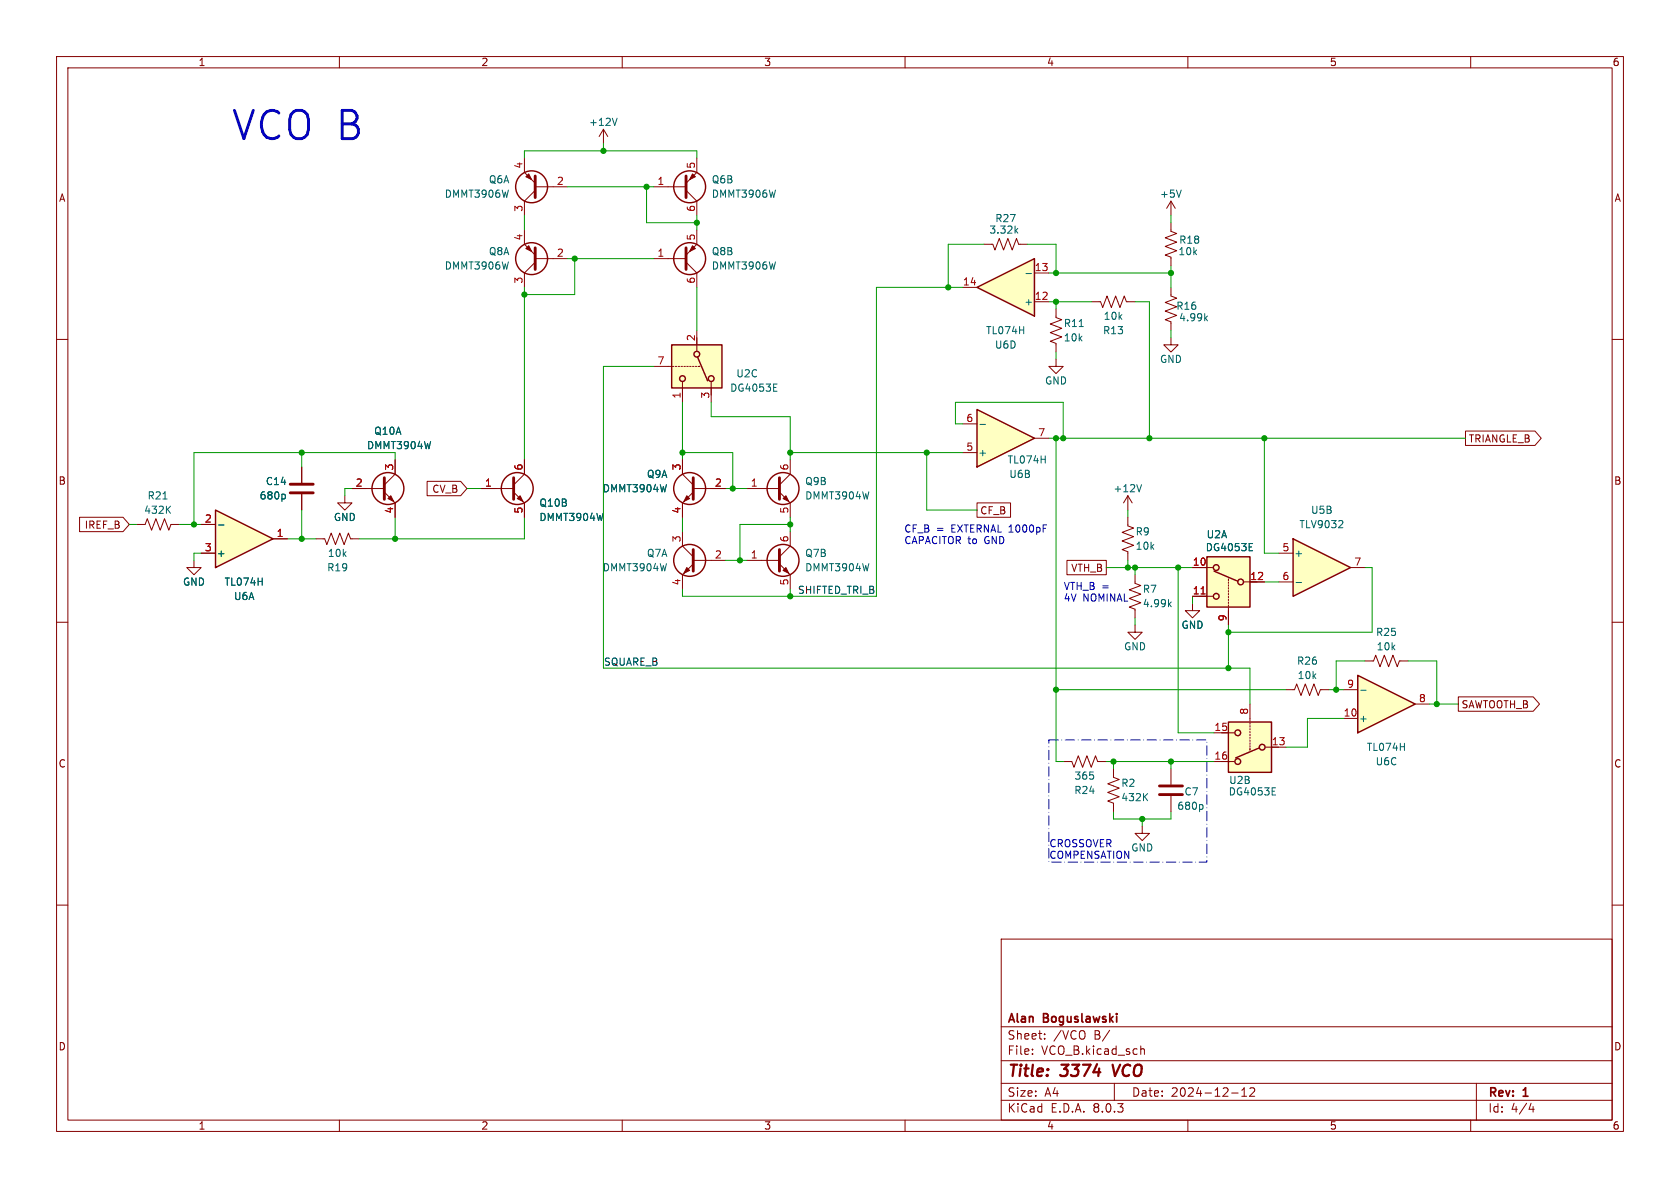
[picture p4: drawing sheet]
<svg xmlns="http://www.w3.org/2000/svg" width="297mm" height="210mm" viewBox="0 0 297 210" stroke-linecap="round" stroke-linejoin="round" font-family="sans-serif">
<g fill="none" stroke="#840000" stroke-width=".18">
<path d="M10 10h277v190h-277zM12 12h273v186h-273zM60 10v2M110 10v2M160 10v2M210 10v2M260 10v2M10 60h2M285 60h2M10 110h2M285 110h2M10 160h2"/>
<path d="M285 160h2M177 166h108v32h-108zM60 198v2M110 198v2M160 198v2M177 194.5h108M177 191.5h108M177 187.5h108M177 181.5h108M182.5 186.3v.1M182.5 185.5v.1M184.7 183.6v.1"/>
<path d="M184.7 182.8v.1M197 191.5v3M201.7 184.9v1.5M201.7 185.5l.2-.1 .3 .1 .1 .9M210 198v2M217.7 193.2h1.2M219.5 193.8h.9M219.5 192.7l.5-.4v1.5M221 192.4l.5-.1 .2 .1 .1 .3-.9 1.1h.9M260 198v2M261 191.5v6.5M270.7 195l-.4 1.1h.9"/>
<path d="M271 195.6v1"/>
</g>
<path d="M196.7 188.2l.4 2" fill="none" stroke="#840000" stroke-width=".4"/>
<path d="M38.1 90.2l10.2 5.1-10.2 5z" fill="#ffffc2"/>
<g fill="none" stroke="#840000" stroke-width=".25">
<path d="M38.1 90.2l10.2 5.1-10.2 5z"/>
<circle cx="138.4" cy="99.1" r="2.82"/>
</g>
<g fill="none" stroke="#840000" stroke-width=".18">
<path d="M207 39.4v1.5l1 .4-2 .7 2 .8-2 .8 2 .7-2 .8 1 .4v1.5M207 35.6l-.8 1.2M207 35.6v2.5M207 35.6l.8 1.2M34.3 99.1v1.2h1.3l-1.3 1.3-1.3-1.3h1.3M35.6 92.7h2.5M35.6 97.8h2.5M48.3 95.3h2.5M53.3 82.6v2.7M53.3 87.4v2.8M132.1 99.1h5.7M137.8 99.7l1.9 1.9v2.5"/>
<path d="M139.7 94v2.5l-1.9 1.9"/>
</g>
<path d="M208.8 33.6l-.4 1.3M38.6 92.8h1M50.2 87.4l.2 .2v.4l-.2 .2" fill="none" stroke="#006464" stroke-width=".18"/>
<path d="M51.3 87.1h4.1M51.3 85.6h4.1M137.8 97.2v3.8" fill="none" stroke="#840000" stroke-width=".51"/>
<path d="M138.4 100.8l.5-.5 .5 1z" fill="#840000" stroke="#840000" stroke-width=".18"/>
<path d="M217.2 127.6h7.6v8.9h-7.6z" fill="#ffffc2"/>
<g fill="none" stroke="#840000" stroke-width=".25">
<path d="M217.2 127.6h7.6v8.9h-7.6zM222.6 132.2l-4.2 1.8"/>
<circle cx="94" cy="45.7" r="2.82"/>
<circle cx="68.6" cy="86.4" r="2.82"/>
<circle cx="218.8" cy="129.5" r=".51"/>
<circle cx="218.8" cy="134.6" r=".51"/>
<circle cx="223.1" cy="132.1" r=".51"/>
</g>
<g fill="none" stroke="#840000" stroke-width=".18">
<path d="M92.7 40.6v2.6l1.9 1.9M94.6 45.7h5.7M94.6 46.4l-1.9 1.9v2.5M55.9 95.3h1.5l.4 1 .7-2.1 .8 2.1 .8-2.1 .7 2.1 .8-2.1 .4 1.1h1.5M61 87.6v1.3h1.2l-1.2 1.3-1.3-1.3h1.3M62.2 86.4h5.7M67.9 87l1.9 1.9v2.5M69.8 81.3v2.5l-1.9 1.9M199.4 91.4v1.6l1 .3-2 .8 2 .8-2 .7 2 .8-2 .8 1 .3v1.6M199.4 87.6v2.6M199.4 87.6l-.8 1.3M199.4 87.6l.8 1.3"/>
<path d="M214.6 129.5h3.6M214.6 134.6h3.6M221 124.5v3M221 127.8v.2M221 128.3v.2M221 128.8v.2M221 129.3v.2M221 129.8v.2M221 130.3v.3M221 130.8v.3M221 131.3v.3M221 131.8v.3"/>
<path d="M221 132.3v.3M223.8 132.1h3.5"/>
</g>
<path d="M201.8 85.7l-.4 1.2M224.9 139.3h.6M224.9 140.5h.6" fill="none" stroke="#006464" stroke-width=".18"/>
<path d="M94.6 43.8v3.8M67.9 84.5v3.8" fill="none" stroke="#840000" stroke-width=".51"/>
<g fill="#840000" stroke="#840000" stroke-width=".18">
<path d="M93 43.9l.5-.5 .5 1.1z"/>
<path d="M68.6 88.1l.5-.5 .5 1z"/>
</g>
<path d="M213.4 98.4h7.6v8.9h-7.6z" fill="#ffffc2"/>
<g fill="none" stroke="#840000" stroke-width=".25">
<path d="M213.4 98.4h7.6v8.9h-7.6zM214.6 101l4.2 1.7"/>
<circle cx="94" cy="33" r="2.82"/>
<circle cx="215" cy="105.4" r=".51"/>
<circle cx="215" cy="100.3" r=".51"/>
<circle cx="219.3" cy="102.9" r=".51"/>
</g>
<g fill="none" stroke="#840000" stroke-width=".18">
<path d="M92.7 27.9v2.6l1.9 1.9M94.6 33h5.7M94.6 33.7l-1.9 1.9v2.5M106.7 22.9l-.8 1.2M106.7 22.9v2.5M106.7 22.9l.7 1.2M207 50.8v1.5l1 .4-2 .8 2 .7-2 .8 2 .8-2 .7 1 .4v1.5M200.7 101.6v1.5l1 .4-2.1 .8 2.1 .7-2.1 .8 2.1 .8-2.1 .7 1.1 .4v1.5M200.7 110.5v1.3h1.2l-1.2 1.2-1.3-1.2h1.3M210.8 105.4h3.6M210.8 100.3h3.6M217.2 102.4v.2"/>
<path d="M217.2 102.9v.2M217.2 103.4v.2M217.2 103.9v.2M217.2 104.4v.2M217.2 104.9v.3M217.2 105.4v.3M217.2 105.9v.3M217.2 106.4v.3M217.2 106.9v.3M217.2 107.4v3.1M220 102.9h3.5"/>
</g>
<path d="M212.3 105h.8" fill="none" stroke="#a90000" stroke-width=".18"/>
<path d="M109.1 20.9l-.4 1.3M213.1 56.2l.4 .5M213.5 55.9l-.5 .5M220.8 97.4h.6M220.8 96.1h.6M206.7 106.8l.4 .5M207.1 106.4l-.5 .5" fill="none" stroke="#006464" stroke-width=".18"/>
<path d="M94.6 31.1v3.8" fill="none" stroke="#840000" stroke-width=".51"/>
<path d="M93.5 30.7l.5 1.1-1-.6z" fill="#840000" stroke="#840000" stroke-width=".18"/>
<path d="M172.7 72.4l10.2 5.1-10.2 5.1z" fill="#ffffc2"/>
<path d="M172.7 72.4l10.2 5.1-10.2 5.1z" fill="none" stroke="#840000" stroke-width=".25"/>
<path d="M170.2 74.9h2.5M182.9 77.5h2.5M170.2 80h2.5" fill="none" stroke="#840000" stroke-width=".18"/>
<path d="M173.2 75h1" fill="none" stroke="#006464" stroke-width=".18"/>
<path d="M172.7 50.8l10.2-5.1v10.2z" fill="#ffffc2"/>
<g fill="none" stroke="#840000" stroke-width=".25">
<path d="M172.7 50.8l10.2-5.1v10.2z"/>
<circle cx="91.4" cy="86.4" r="2.82"/>
<circle cx="138.4" cy="86.4" r="2.82"/>
</g>
<g fill="none" stroke="#840000" stroke-width=".18">
<path d="M170.2 50.8h2.5M174 43.2h1.5l.4 1 .8-2 .7 2 .8-2 .7 2 .8-2 .4 1h1.5M182.9 53.3h2.5M182.9 48.3h2.5M186.7 54.6v1.5l1 .4-2 .8 2 .7-2 .8 2 .8-2 .7 1 .4v1.5M193 53.3h1.6l.3 1.1 .8-2.1 .8 2.1 .7-2.1 .8 2.1 .8-2.1 .3 1h1.6M186.7 63.5v1.3h1.3l-1.3 1.2-1.3-1.2h1.3M24.1 92.7h1.6l.3-1 .8 2 .8-2 .7 2 .8-2 .7 2 .4-1h1.5M85.1 86.4h5.7M90.8 87l1.9 1.9v2.5M92.7 81.3v2.5l-1.9 1.9M132.1 86.4h5.7"/>
<path d="M137.8 87l1.9 1.9v2.5M139.7 81.3v2.5l-1.9 1.9M210.8 106.7v1.3h1.3l-1.3 1.2-1.3-1.2h1.3M188 134.6h1.5l.4 1 .7-2 .8 2 .8-2 .7 2 .8-2 .4 1h1.5M196.8 135.9v1.5l1.1 .4-2.1 .8 2.1 .7-2.1 .8 2.1 .7-2.1 .8 1 .4v1.5M207 135.9v2.8M201.9 146.1v1.2h1.3l-1.3 1.3-1.2-1.3h1.2M207 140.7v2.8"/>
</g>
<path d="M179.6 40.7l.3 .5M179.9 40.4l-.4 .5M181.4 48.4h1M190.8 57.7h.7M28.8 88.2h.7M29.6 90l.5 .7M30.1 89.5l-.7 .7M202.3 140.8l.6 .7M202.9 140.3l-.7 .7M212.4 142.2l.3 .3v.3l-.3 .3" fill="none" stroke="#006464" stroke-width=".18"/>
<path d="M90.8 84.5v3.8M137.8 84.5v3.8M205 138.9h4M205 140.5h4" fill="none" stroke="#840000" stroke-width=".51"/>
<g fill="#840000" stroke="#840000" stroke-width=".18">
<path d="M91.4 88.1l.5-.5 .6 1z"/>
<path d="M138.4 88.1l.5-.5 .5 1z"/>
</g>
<path d="M118.7 61h8.9v7.6h-8.9z" fill="#ffffc2"/>
<g fill="none" stroke="#840000" stroke-width=".25">
<path d="M118.7 61h8.9v7.6h-8.9zM123.3 63.1l1.8 4.2"/>
<circle cx="121.9" cy="33" r="2.82"/>
<circle cx="121.9" cy="45.7" r="2.82"/>
<circle cx="120.7" cy="66.9" r=".51"/>
<circle cx="123.2" cy="62.6" r=".51"/>
<circle cx="125.7" cy="66.9" r=".51"/>
<circle cx="121.9" cy="86.4" r="2.82"/>
<circle cx="121.9" cy="99.1" r="2.82"/>
</g>
<g fill="none" stroke="#840000" stroke-width=".18">
<path d="M115.6 33h5.7M121.3 33.7l1.9 1.9v2.5M123.2 27.9v2.6l-1.9 1.9M115.6 45.7h5.7M121.3 46.4l1.9 1.9v2.5M123.2 40.6v2.6l-1.9 1.9M123.2 58.4v3.6M207 59.7v1.3h1.3l-1.3 1.2-1.3-1.2h1.3M115.6 64.8h3M118.9 64.8h.2M119.4 64.8h.2M119.9 64.8h.2"/>
<path d="M120.4 64.8h.2M120.6 67.6v3.5M120.9 64.8h.3M121.4 64.8h.3M121.9 64.8h.3M122.4 64.8h.3M122.9 64.8h.3M123.4 64.8h.3M125.7 67.6v3.5M120.6 81.3v2.5l2 1.9M120.6 94v2.5l2 1.9M122.6 87l-2 1.9v2.5"/>
<path d="M122.6 99.7l-2 1.9v2.5M122.6 86.4h5.7M122.6 99.1h5.7M241.3 116.8h1.5l.4-1 .8 2.1 .7-2.1 .8 2.1 .8-2.1 .7 2.1 .4-1.1h1.5"/>
</g>
<path d="M136.8 69.2h.6M136.8 67.9h.6" fill="none" stroke="#006464" stroke-width=".18"/>
<path d="M121.3 31.1v3.8M121.3 43.8v3.8M122.6 84.5v3.8M122.6 97.2v3.8" fill="none" stroke="#840000" stroke-width=".51"/>
<g fill="#840000" stroke="#840000" stroke-width=".18">
<path d="M122.4 43.4l.5 .5-1 .6z"/>
<path d="M122.4 30.7l.5 .5-1 .6z"/>
<path d="M121.4 87.6l.5 .5-1 .5z"/>
<path d="M121.4 100.3l.5 .5-1 .5z"/>
</g>
<path d="M240 119.4l10.2 5.1-10.2 5z" fill="#ffffc2"/>
<path d="M240 119.4l10.2 5.1-10.2 5z" fill="none" stroke="#840000" stroke-width=".25"/>
<path d="M227.3 121.9h1.6l.3-1 .8 2 .8-2 .7 2 .8-2 .7 2 .4-1h1.5M237.5 127h2.5M237.5 121.9h2.5M250.2 124.5h2.5" fill="none" stroke="#840000" stroke-width=".18"/>
<path d="M240.6 122h.9" fill="none" stroke="#006464" stroke-width=".18"/>
<path d="M228.6 95.3l10.2 5-10.2 5.1z" fill="#ffffc2"/>
<path d="M228.6 95.3l10.2 5-10.2 5.1z" fill="none" stroke="#840000" stroke-width=".25"/>
<g fill="none" stroke="#840000" stroke-width=".18">
<path d="M259.1 76.2h12.3l1.1 1.3-1.1 1.2h-12.3zM14.1 91.4h7.6l1.2 1.3-1.2 1.3h-7.6zM35.6 97.8h2.5M35.6 92.7h2.5M48.3 95.3h2.5M53.3 82.6v2.7M53.3 87.4v2.8M62.2 86.4h2.6M69.8 81.3v2.5M69.8 88.9v2.5M75.5 85.1h5.9l1.1 1.3-1.1 1.2h-5.9zM85.1 86.4h2.5"/>
<path d="M92.7 81.3v2.5M92.7 88.9v2.5M120.6 81.3v2.5M120.6 88.9v2.5M125.7 86.4h2.6M172.7 88.9h6v2.5h-6zM188.6 99.1h7v2.5h-7zM226.1 97.8h2.5M210.8 100.3h2.6M210.8 105.4h2.6M217.2 108v2.5M221 102.9h2.5"/>
<path d="M226.1 102.9h2.5M238.8 100.3h2.5M257.8 123.2h13.3l1.1 1.3-1.1 1.2h-13.3z"/>
</g>
<path d="M38.6 92.8h1M50.2 87.4l.2 .2v.4l-.2 .2M220.8 97.4h.6M220.8 96.1h.6M237.3 92.1l.1 .2-.1 .3-.7 .7h.8M229.1 103h1" fill="none" stroke="#006464" stroke-width=".18"/>
<path d="M185.4 130.8h28v21.6h-28z" fill="none" stroke="#0000c2" stroke-width=".18" stroke-dasharray="1.7 .6 0 .6"/>
<g fill="none" stroke="#009600" stroke-width=".18">
<path d="M92.7 27.9v-1.2h30.5v1.2M92.7 38.1v2.5M100.3 33h15.3M106.7 25.4v1.3M114.3 33v6.4h8.9M123.2 38.1v2.5M207 38.1v1.3M92.7 50.8v30.5M100.3 45.7h15.3M101.6 45.7v6.4h-8.9M123.2 50.8v7.6M170.2 50.8h-15.3v54.6h-34.3v-1.3"/>
<path d="M174 43.2h-6.4v7.6M181.6 43.2h5.1v5.1M185.4 48.3h21.6M185.4 53.3h7.6M186.7 53.3v1.3M200.7 53.3h2.5v24.2M207 47v3.8M207 58.4v1.3M115.6 64.8h-8.9v53.3h114.3v6.4M120.6 71.1v10.2M125.7 71.1v2.6h14v7.6M170.2 74.9h-1.3v-3.8h19.1v6.4"/>
<path d="M185.4 77.5h73.7M186.7 77.5v57.1h1.3M186.7 62.2v1.3M223.5 77.5v20.3h2.6M22.9 92.7h1.2M31.7 92.7h3.9M35.6 97.8h-1.3v1.3M50.8 95.3h5.1M53.3 80v2.6M53.3 90.2v5.1M62.2 86.4h-1.2v1.2M69.8 81.3v-1.3h-35.5v12.7"/>
<path d="M69.8 91.4v3.9M82.5 86.4h2.6M92.7 91.4v3.9h-29.2M120.6 80h8.9v6.4M120.6 91.4v2.6M128.3 86.4h3.8M128.3 99.1h3.8M139.7 92.7h-8.9v6.4M139.7 80h30.5M139.7 91.4v2.6M163.8 80v10.2h8.9M199.4 90.2v1.2"/>
<path d="M199.4 99.1v1.2M139.7 104.1v1.3M195.6 100.3h15.2M200.7 100.3v1.3M200.7 109.2v1.3M208.3 100.3v29.2h6.3M210.8 105.4v1.3M217.2 110.5v7.6M223.5 102.9h2.6M241.3 100.3h1.3v11.5h-25.4M241.3 116.8h-5.1v5.1M248.9 116.8h5.1v7.7"/>
<path d="M186.7 121.9h40.6M195.6 134.6h19M196.8 134.6v1.3M207 134.6v1.3M234.9 121.9h2.6M237.5 127h-6.4v5.1h-3.8M252.7 124.5h5.1M196.8 143.5v1.3h10.2v-1.3M201.9 144.8v1.3"/>
</g>
<path d="M212.3 105h.8" fill="none" stroke="#a90000" stroke-width=".18"/>
<g fill="#009600" stroke="#009600" stroke-width=".18">
<circle cx="186.7" cy="121.9" r=".46"/>
<circle cx="196.8" cy="134.6" r=".46"/>
<circle cx="188" cy="77.5" r=".46"/>
<circle cx="223.5" cy="77.5" r=".46"/>
<circle cx="203.2" cy="77.5" r=".46"/>
<circle cx="186.7" cy="77.5" r=".46"/>
<circle cx="53.3" cy="95.3" r=".46"/>
<circle cx="69.8" cy="95.3" r=".46"/>
<circle cx="34.3" cy="92.7" r=".46"/>
<circle cx="53.3" cy="80" r=".46"/>
<circle cx="101.6" cy="45.7" r=".46"/>
<circle cx="139.7" cy="92.7" r=".46"/>
<circle cx="163.8" cy="80" r=".46"/>
<circle cx="139.7" cy="80" r=".46"/>
<circle cx="139.7" cy="105.4" r=".46"/>
<circle cx="130.8" cy="99.1" r=".46"/>
<circle cx="129.5" cy="86.4" r=".46"/>
<circle cx="217.2" cy="118.1" r=".46"/>
<circle cx="217.2" cy="111.8" r=".46"/>
<circle cx="201.9" cy="144.8" r=".46"/>
<circle cx="208.3" cy="100.3" r=".46"/>
<circle cx="207" cy="134.6" r=".46"/>
<circle cx="200.7" cy="100.3" r=".46"/>
<circle cx="199.4" cy="100.3" r=".46"/>
<circle cx="92.7" cy="52.1" r=".46"/>
<circle cx="106.7" cy="26.7" r=".46"/>
<circle cx="120.6" cy="80" r=".46"/>
<circle cx="123.2" cy="39.4" r=".46"/>
<circle cx="114.3" cy="33" r=".46"/>
<circle cx="236.2" cy="121.9" r=".46"/>
<circle cx="254" cy="124.5" r=".46"/>
<circle cx="167.6" cy="50.8" r=".46"/>
<circle cx="207" cy="48.3" r=".46"/>
<circle cx="186.7" cy="48.3" r=".46"/>
<circle cx="186.7" cy="53.3" r=".46"/>
</g>
<text font-size="7" fill="#0000c2" x="40.6" y="25.2">VCO B</text>
<g font-size="2.8" fill="#840000">
<text x="178" y="190.9">Title:</text>
<text x="187.7" y="190.9">3374</text>
<text x="197.6" y="190.9">VCO</text>
</g>
<g font-size="2.1" fill="#840000">
<text x="178" y="184">Sheet:</text>
<text x="178" y="181.2">Alan</text>
<text x="184.5" y="181.2">Boguslawski</text>
<text x="186.2" y="184">/VCO</text>
<text x="193.5" y="184">B/</text>
<text x="178" y="186.7">File:</text>
<text x="184.1" y="186.7">VCO_B.kicad_sch</text>
<text x="178" y="196.9">KiCad</text>
<text x="178" y="194.1">Size:</text>
<text x="184.7" y="194.1">A4</text>
<text x="185.7" y="196.9">E.D.A.</text>
<text x="193.3" y="196.9">8.0.3</text>
<text x="200" y="194.1">Date:</text>
<text x="207" y="194.1">2024-12-12</text>
<text x="263" y="194.3">Rev:</text>
<text x="263" y="196.9">Id:</text>
<text x="267.1" y="196.9">4/4</text>
<text x="269.4" y="194.3">1</text>
</g>
<g font-size="1.8" fill="#840000">
<text x="35" y="11.9">1</text>
<text x="85" y="11.9">2</text>
<text x="135" y="11.9">3</text>
<text x="185" y="11.9">4</text>
<text x="235" y="11.9">5</text>
<text x="285" y="11.9">6</text>
<text x="10.3" y="35.9">A</text>
<text x="285.3" y="35.9">A</text>
<text x="259.6" y="78.4">TRIANGLE_B</text>
<text x="10.3" y="85.9">B</text>
<text x="76.3" y="87.3">CV_B</text>
<text x="285.3" y="85.9">B</text>
<text x="14.9" y="93.7">IREF_B</text>
<text x="173.2" y="91.1">CF_B</text>
<text x="189.3" y="101.3">VTH_B</text>
<text x="258.3" y="125.4">SAWTOOTH_B</text>
<text x="10.3" y="135.9">C</text>
<text x="285.3" y="135.9">C</text>
<text x="10.3" y="185.9">D</text>
<text x="285.3" y="185.9">D</text>
<text x="35" y="199.9">1</text>
<text x="85" y="199.9">2</text>
<text x="135" y="199.9">3</text>
<text x="185" y="199.9">4</text>
<text x="235" y="199.9">5</text>
<text x="285" y="199.9">6</text>
</g>
<g font-size="1.8" fill="#006464">
<text x="104" y="22.5">+12V</text>
<text x="78.5" y="35.2">DMMT3906W</text>
<text x="86.3" y="32.6">Q6A</text>
<text x="125.7" y="32.6">Q6B</text>
<text x="125.7" y="35.2">DMMT3906W</text>
<text x="205" y="35.2">+5V</text>
<text x="174.8" y="41.5">3.32k</text>
<text x="175.9" y="39.5">R27</text>
<text x="78.5" y="47.9">DMMT3906W</text>
<text x="86.3" y="45.3">Q8A</text>
<text x="125.7" y="45.3">Q8B</text>
<text x="125.7" y="47.9">DMMT3906W</text>
<text x="208.2" y="45.3">10k</text>
<text x="208.4" y="43.3">R18</text>
<text x="174.2" y="59.3">TL074H</text>
<text x="181" y="54.2">+</text>
<text x="188" y="58">R11</text>
<text x="194.9" y="59.3">R13</text>
<text x="195" y="56.7">10k</text>
<text x="207.9" y="55">R16</text>
<text x="208.3" y="57">4.99k</text>
<text x="175.8" y="61.8">U6D</text>
<text x="188" y="60.6">10k</text>
<text x="205" y="64.4">GND</text>
<text x="129" y="69.4">DG4053E</text>
<text x="130.1" y="66.9">U2C</text>
<text x="184.7" y="68.2">GND</text>
<text x="66" y="77.1">Q10A</text>
<text x="64.8" y="79.6">DMMT3904W</text>
<text x="172.8" y="80.9">+</text>
<text x="178" y="82.1">TL074H</text>
<text x="26" y="88.5">R21</text>
<text x="45.8" y="88.5">680p</text>
<text x="46.9" y="86">C14</text>
<text x="95.3" y="89.8">Q10B</text>
<text x="106.5" y="87.2">DMMT3904W</text>
<text x="114.3" y="84.7">Q9A</text>
<text x="142.2" y="86">Q9B</text>
<text x="142.2" y="88.5">DMMT3904W</text>
<text x="178.3" y="84.7">U6B</text>
<text x="196.7" y="87.2">+12V</text>
<text x="25.4" y="91">432K</text>
<text x="58.9" y="92.3">GND</text>
<text x="95.3" y="92.3">DMMT3904W</text>
<text x="200.7" y="94.8">R9</text>
<text x="213.2" y="95.4">U2A</text>
<text x="229.6" y="93.6">TLV9032</text>
<text x="231.7" y="91">U5B</text>
<text x="38.2" y="98.7">+</text>
<text x="57.7" y="101.2">R19</text>
<text x="57.9" y="98.7">10k</text>
<text x="106.5" y="101.2">DMMT3904W</text>
<text x="114.3" y="98.7">Q7A</text>
<text x="142.2" y="98.7">Q7B</text>
<text x="142.2" y="101.2">DMMT3904W</text>
<text x="200.7" y="97.4">10k</text>
<text x="213.1" y="97.6">DG4053E</text>
<text x="228.7" y="98.7">+</text>
<text x="32.3" y="103.7">GND</text>
<text x="39.6" y="103.7">TL074H</text>
<text x="41.3" y="106.3">U6A</text>
<text x="201.9" y="105">R7</text>
<text x="201.9" y="107.5">4.99k</text>
<text x="208.8" y="111.4">GND</text>
<text x="243.2" y="112.6">R25</text>
<text x="198.6" y="115.2">GND</text>
<text x="229.2" y="117.7">R26</text>
<text x="243.3" y="115.2">10k</text>
<text x="229.3" y="120.2">10k</text>
<text x="240.2" y="127.9">+</text>
<text x="241.5" y="132.9">TL074H</text>
<text x="243.1" y="135.5">U6C</text>
<text x="189.8" y="140.6">R24</text>
<text x="189.9" y="138">365</text>
<text x="198.1" y="139.3">R2</text>
<text x="198.1" y="141.8">432K</text>
<text x="208" y="143.4">680p</text>
<text x="209.3" y="140.8">C7</text>
<text x="217.1" y="140.8">DG4053E</text>
<text x="217.2" y="138.8">U2B</text>
<text x="199.9" y="150.7">GND</text>
</g>
<g font-size="1.8" fill="#a90000">
<text x="92.5" y="29.9" transform="rotate(-90 92.5 29.9)">4</text>
<text x="122.9" y="29.9" transform="rotate(-90 122.9 29.9)">5</text>
<text x="98.4" y="32.8">2</text>
<text x="116.1" y="32.8">1</text>
<text x="92.5" y="37.5" transform="rotate(-90 92.5 37.5)">3</text>
<text x="122.9" y="37.5" transform="rotate(-90 122.9 37.5)">6</text>
<text x="92.5" y="42.6" transform="rotate(-90 92.5 42.6)">4</text>
<text x="98.4" y="45.5">2</text>
<text x="116.1" y="45.5">1</text>
<text x="122.9" y="42.6" transform="rotate(-90 122.9 42.6)">5</text>
<text x="92.5" y="50.2" transform="rotate(-90 92.5 50.2)">3</text>
<text x="122.9" y="50.2" transform="rotate(-90 122.9 50.2)">6</text>
<text x="170.1" y="50.5">14</text>
<text x="182.8" y="53.1">12</text>
<text x="182.8" y="48">13</text>
<text x="116.1" y="64.5">7</text>
<text x="122.9" y="60.4" transform="rotate(-90 122.9 60.4)">2</text>
<text x="120.4" y="70.6" transform="rotate(-90 120.4 70.6)">1</text>
<text x="125.5" y="70.6" transform="rotate(-90 125.5 70.6)">3</text>
<text x="170.7" y="74.7">6</text>
<text x="183.4" y="77.2">7</text>
<text x="69.6" y="83.3" transform="rotate(-90 69.6 83.3)">3</text>
<text x="92.5" y="83.3" transform="rotate(-90 92.5 83.3)">6</text>
<text x="120.4" y="83.3" transform="rotate(-90 120.4 83.3)">3</text>
<text x="139.4" y="83.3" transform="rotate(-90 139.4 83.3)">6</text>
<text x="170.7" y="79.8">5</text>
<text x="62.8" y="86.1">2</text>
<text x="85.7" y="86.1">1</text>
<text x="126.3" y="86.1">2</text>
<text x="132.6" y="86.1">1</text>
<text x="36.1" y="92.5">2</text>
<text x="48.8" y="95">1</text>
<text x="69.6" y="90.9" transform="rotate(-90 69.6 90.9)">4</text>
<text x="92.5" y="90.9" transform="rotate(-90 92.5 90.9)">5</text>
<text x="120.4" y="96" transform="rotate(-90 120.4 96)">3</text>
<text x="120.4" y="90.9" transform="rotate(-90 120.4 90.9)">4</text>
<text x="139.4" y="96" transform="rotate(-90 139.4 96)">6</text>
<text x="139.4" y="90.9" transform="rotate(-90 139.4 90.9)">5</text>
<text x="36.1" y="97.5">3</text>
<text x="126.3" y="98.8">2</text>
<text x="132.6" y="98.8">1</text>
<text x="210.8" y="100.1">10</text>
<text x="226.6" y="97.5">5</text>
<text x="239.3" y="100.1">7</text>
<text x="120.4" y="103.6" transform="rotate(-90 120.4 103.6)">4</text>
<text x="139.4" y="103.6" transform="rotate(-90 139.4 103.6)">5</text>
<text x="210.8" y="105.2">11</text>
<text x="220.9" y="102.6">12</text>
<text x="226.6" y="102.6">6</text>
<text x="216.9" y="109.9" transform="rotate(-90 216.9 109.9)">9</text>
<text x="238.1" y="121.7">9</text>
<text x="250.8" y="124.2">8</text>
<text x="214.6" y="129.3">15</text>
<text x="220.7" y="126.4" transform="rotate(-90 220.7 126.4)">8</text>
<text x="224.7" y="131.8">13</text>
<text x="237.4" y="126.7">10</text>
<text x="214.6" y="134.4">16</text>
</g>
<g font-size="1.8" fill="#0000c2">
<text x="159.8" y="94.2">CF_B</text>
<text x="165.5" y="94.2">=</text>
<text x="168.3" y="94.2">EXTERNAL 1000pF</text>
<text x="159.8" y="96.3">CAPACITOR to</text>
<text x="174.1" y="96.3">GND</text>
<text x="188" y="104.4">VTH_B =</text>
<text x="188" y="106.4">4V</text>
<text x="191.4" y="106.4">NOMINAL</text>
<text x="185.4" y="149.9">CROSSOVER</text>
<text x="185.4" y="151.9">COMPENSATION</text>
</g>
<g font-size="1.8" fill="#0f0f0f">
<text x="141" y="105.1">SHIFTED_TRI_B</text>
<text x="106.7" y="117.8">SQUARE_B</text>
</g>
</svg>
